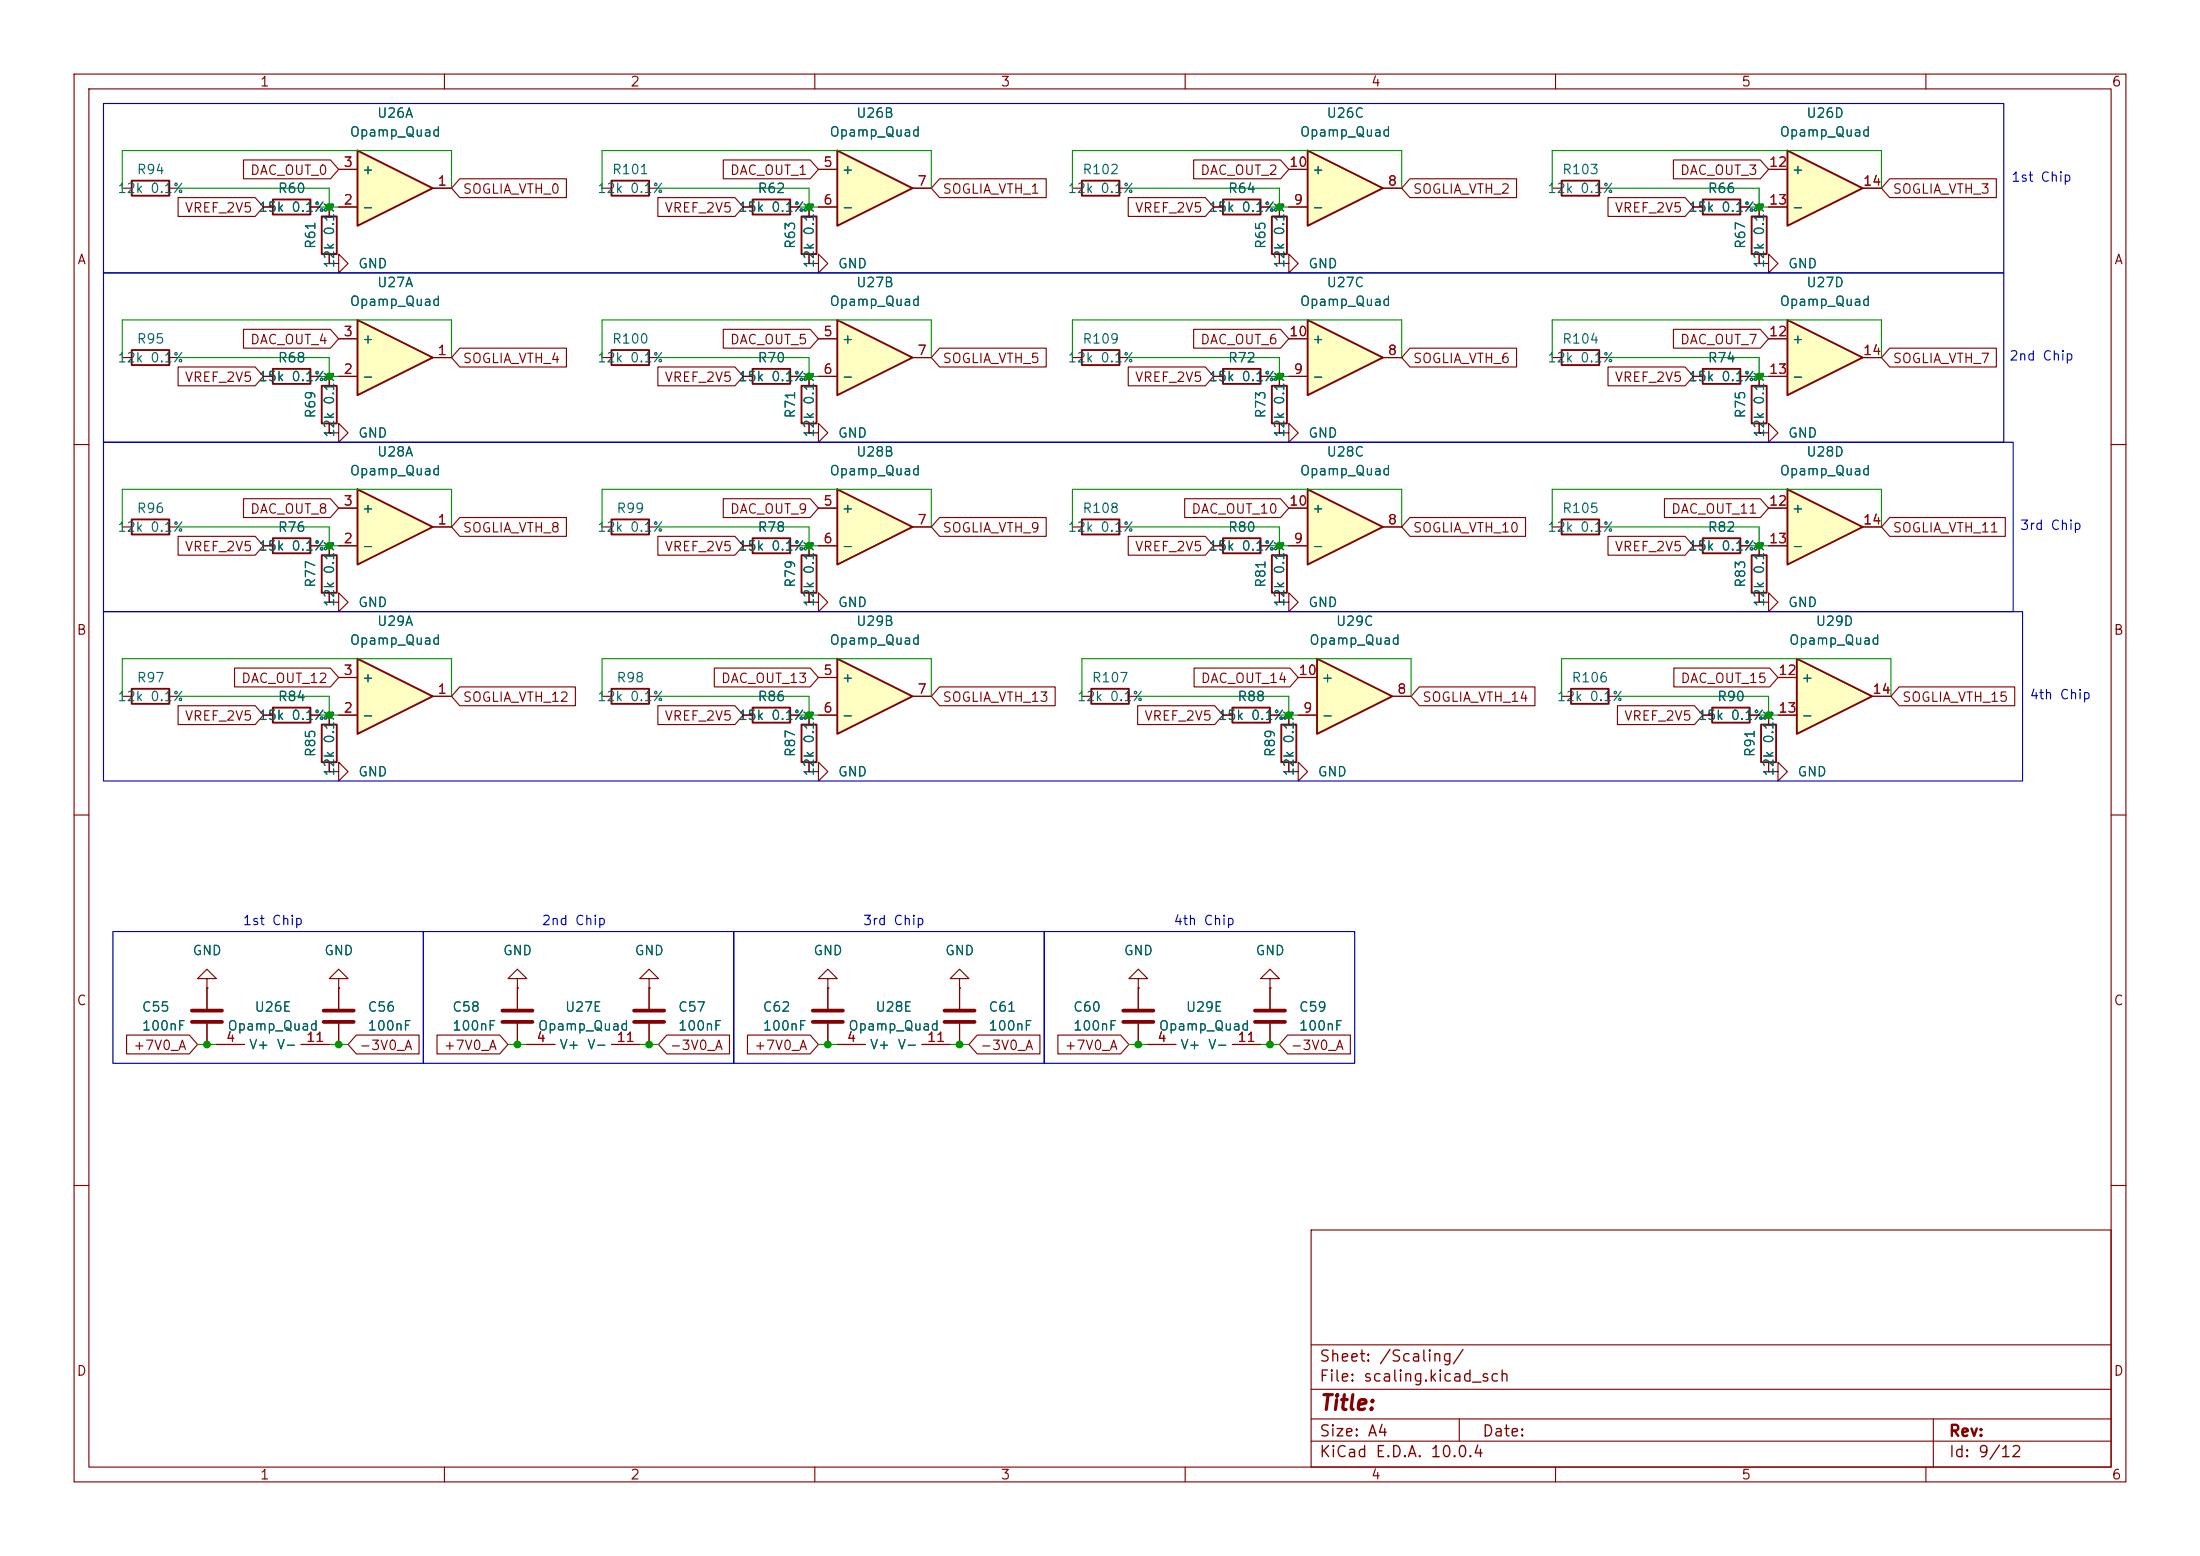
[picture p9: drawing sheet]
<svg xmlns="http://www.w3.org/2000/svg" width="297mm" height="210mm" viewBox="0 0 297 210" stroke-linecap="round" stroke-linejoin="round" font-family="sans-serif">
<g fill="none" stroke="#840000" stroke-width=".15">
<path d="M10 10h277v190h-277zM12 12h273v186h-273zM60 10v2M110 10v2M160 10v2M210 10v2M260 10v2M44.4 35.6h1.3v-1.3l1.3 1.3-1.3 1.2v-1.2M44.4 35.6h.1M228.6 27.9h1.3M234.9 27.9h1.3M10 60h2"/>
<path d="M285 60h2M44.4 96.5v1.3M229.9 96.5h1.2M236.2 96.5h1.3M10 110h2M44.4 104.1h1.3v-1.2l1.3 1.2-1.3 1.3v-1.3M44.4 104.1h.1M44.4 102.9v1.2M285 110h2M10 160h2M177 166h108v32h-108zM285 160h2"/>
<path d="M60 198v2M110 198v2M160 198v2M177 194.5h108M177 191.5h108M177 187.5h108M177 181.5h108M197 191.5v3M210 198v2M260 198v2M261 191.5v6.5"/>
</g>
<path d="M229.9 26.9h5v2.1h-5zM43.4 97.8h2.1v5.1h-2.1zM231.1 95.5h5.1v2h-5.1z" fill="none" stroke="#840000" stroke-width=".25"/>
<path d="M48.3 43.2l10.1 5.1-10.1 5z" fill="#ffffc2"/>
<path d="M236.5 29.2h2v5.1h-2zM17.8 47.2h5.1v2.1h-5.1zM36.8 49.8h5.1v2h-5.1zM48.3 43.2l10.1 5.1-10.1 5zM210.8 47.2h5.1v2.1h-5.1zM229.9 49.8h5v2h-5zM236.5 52.1h2v5.1h-2zM210.8 70.1h5.1v2h-5.1zM17.8 93h5.1v2h-5.1zM36.8 95.5h5.1v2h-5.1zM108.2 97.8h2v5.1h-2zM212.1 93h5.1v2h-5.1z" fill="none" stroke="#840000" stroke-width=".25"/>
<g fill="none" stroke="#840000" stroke-width=".15">
<path d="M237.5 27.9v1.3M237.5 34.3v1.3M16.5 48.3h1.3M22.9 48.3h1.2M35.6 50.8h1.2M41.9 50.8h1.3M45.7 50.8h2.6M45.7 45.7h2.6M58.4 48.3h2.6M209.5 48.3h1.3M215.9 48.3h1.3M228.6 50.8h1.3"/>
<path d="M234.9 50.8h1.3M237.5 58.4h1.3v-1.2l1.2 1.2-1.2 1.3v-1.3M237.5 58.4h.1M237.5 50.8v1.3M237.5 57.2v1.2M209.5 71.1h1.3M215.9 71.1h1.3M16.5 94h1.3M22.9 94h1.2M35.6 96.5h1.2M41.9 96.5h1.3M109.2 96.5v1.3"/>
<path d="M210.8 94h1.3M217.2 94h1.2M237.5 81.3h1.3v-1.3l1.2 1.3-1.2 1.3v-1.3M237.5 81.3h.1M109.2 104.1h1.3v-1.2l1.3 1.2-1.3 1.3v-1.3M109.2 104.1h.1M109.2 102.9v1.2M111.8 132.1h1.2l-1.2-1.3-1.3 1.3h1.3v1.3M111.8 133.4h.1M111.8 133.4v2.7M111.8 138.2v2.8"/>
</g>
<path d="M109.7 136.4h4.1M109.7 137.9h4.1" fill="none" stroke="#840000" stroke-width=".51"/>
<path d="M241.3 66l10.2 5.1-10.2 5.1z" fill="#ffffc2"/>
<path d="M82.5 24.4h5.1v2h-5.1zM43.4 52.1h2.1v5.1h-2.1zM229.9 72.6h5v2.1h-5zM236.5 74.9h2v5.1h-2zM241.3 66l10.2 5.1-10.2 5.1z" fill="none" stroke="#840000" stroke-width=".25"/>
<g fill="none" stroke="#840000" stroke-width=".15">
<path d="M81.3 25.4h1.2M87.6 25.4h1.3M44.4 58.4h1.3v-1.2l1.3 1.2-1.3 1.3v-1.3M44.4 58.4h.1M44.4 50.8v1.3M44.4 57.2v1.2M228.6 73.7h1.3M234.9 73.7h1.3M237.5 73.7v1.2M238.8 68.6h2.5M238.8 73.7h2.5M251.5 71.1h2.5"/>
<path d="M44.4 81.3h1.3v-1.3l1.3 1.3-1.3 1.3v-1.3M44.4 81.3h.1M172.7 81.3h1.3v-1.3l1.3 1.3-1.3 1.3v-1.3M172.7 81.3h.1M237.5 80v1.3"/>
</g>
<path d="M48.3 88.9l10.1 5.1-10.1 5.1z" fill="#ffffc2"/>
<path d="M48.3 88.9l10.1 5.1-10.1 5.1z" fill="none" stroke="#840000" stroke-width=".25"/>
<path d="M45.7 96.5h2.6M45.7 91.4h2.6M58.4 94h2.6" fill="none" stroke="#840000" stroke-width=".15"/>
<path d="M241.3 20.3l10.2 5.1-10.2 5.1z" fill="#ffffc2"/>
<path d="M17.8 24.4h5.1v2h-5.1zM241.3 20.3l10.2 5.1-10.2 5.1zM36.8 72.6h5.1v2.1h-5.1zM43.4 74.9h2.1v5.1h-2.1z" fill="none" stroke="#840000" stroke-width=".25"/>
<path d="M16.5 25.4h1.3M22.9 25.4h1.2M238.8 22.9h2.5M238.8 27.9h2.5M251.5 25.4h2.5M35.6 73.7h1.2M41.9 73.7h1.3M44.4 73.7v1.2M44.4 80v1.3" fill="none" stroke="#840000" stroke-width=".15"/>
<path d="M176.5 20.3l10.2 5.1-10.2 5.1z" fill="#ffffc2"/>
<path d="M176.5 20.3l10.2 5.1-10.2 5.1z" fill="none" stroke="#840000" stroke-width=".25"/>
<path d="M174 27.9h2.5M174 22.9h2.5M186.7 25.4h2.5" fill="none" stroke="#840000" stroke-width=".15"/>
<path d="M48.3 66l10.1 5.1-10.1 5.1z" fill="#ffffc2"/>
<path d="M48.3 66l10.1 5.1-10.1 5.1z" fill="none" stroke="#840000" stroke-width=".25"/>
<path d="M45.7 73.7h2.6M45.7 68.6h2.6M58.4 71.1h2.6" fill="none" stroke="#840000" stroke-width=".15"/>
<path d="M242.6 88.9l10.1 5.1-10.1 5.1z" fill="#ffffc2"/>
<path d="M242.6 88.9l10.1 5.1-10.1 5.1z" fill="none" stroke="#840000" stroke-width=".25"/>
<path d="M240 91.4h2.6M240 96.5h2.6M252.7 94h2.6" fill="none" stroke="#840000" stroke-width=".15"/>
<path d="M48.3 20.3l10.1 5.1-10.1 5.1z" fill="#ffffc2"/>
<path d="M48.3 20.3l10.1 5.1-10.1 5.1zM108.2 29.2h2v5.1h-2zM17.8 70.1h5.1v2h-5.1zM237.7 97.8h2.1v5.1h-2.1z" fill="none" stroke="#840000" stroke-width=".25"/>
<g fill="none" stroke="#840000" stroke-width=".15">
<path d="M45.7 27.9h2.6M45.7 22.9h2.6M58.4 25.4h2.6M109.2 27.9v1.3M109.2 34.3v1.3M16.5 71.1h1.3M22.9 71.1h1.2M238.8 96.5v1.3M238.8 104.1h1.2v-1.2l1.3 1.2-1.3 1.3v-1.3M238.8 104.1h.1M238.8 102.9v1.2M171.4 133.4v2.7"/>
<path d="M171.4 138.2v2.8"/>
</g>
<path d="M169.4 136.4h4.1M169.4 137.9h4.1" fill="none" stroke="#840000" stroke-width=".51"/>
<path d="M177.8 88.9l10.2 5.1-10.2 5.1z" fill="#ffffc2"/>
<path d="M101.6 26.9h5.1v2.1h-5.1zM146 24.4h5.1v2h-5.1zM82.5 47.2h5.1v2.1h-5.1zM177.8 88.9l10.2 5.1-10.2 5.1z" fill="none" stroke="#840000" stroke-width=".25"/>
<path d="M100.3 27.9h1.3M106.7 27.9h1.2M144.8 25.4h1.2M151.1 25.4h1.3M81.3 48.3h1.2M87.6 48.3h1.3M175.3 96.5h2.5M175.3 91.4h2.5M188 94h2.5M174 104.1h1.3v-1.2l1.2 1.2-1.2 1.3v-1.3M174 104.1h.1" fill="none" stroke="#840000" stroke-width=".15"/>
<path d="M113 20.3l10.2 5.1-10.2 5.1z" fill="#ffffc2"/>
<path d="M113 20.3l10.2 5.1-10.2 5.1z" fill="none" stroke="#840000" stroke-width=".25"/>
<path d="M110.5 22.9h2.5M110.5 27.9h2.5M123.2 25.4h2.5" fill="none" stroke="#840000" stroke-width=".15"/>
<path d="M176.5 43.2l10.2 5.1-10.2 5z" fill="#ffffc2"/>
<path d="M101.6 49.8h5.1v2h-5.1zM146 47.2h5.1v2.1h-5.1zM176.5 43.2l10.2 5.1-10.2 5z" fill="none" stroke="#840000" stroke-width=".25"/>
<path d="M100.3 50.8h1.3M106.7 50.8h1.2M144.8 48.3h1.2M151.1 48.3h1.3M174 50.8h2.5M174 45.7h2.5M186.7 48.3h2.5" fill="none" stroke="#840000" stroke-width=".15"/>
<path d="M176.5 66l10.2 5.1-10.2 5.1z" fill="#ffffc2"/>
<path d="M36.8 26.9h5.1v2.1h-5.1zM43.4 29.2h2.1v5.1h-2.1zM165.1 26.9h5.1v2.1h-5.1zM171.7 29.2h2v5.1h-2zM108.2 52.1h2v5.1h-2zM101.6 72.6h5.1v2.1h-5.1zM108.2 74.9h2v5.1h-2zM146 70.1h5.1v2h-5.1zM165.1 72.6h5.1v2.1h-5.1zM171.7 74.9h2v5.1h-2zM176.5 66l10.2 5.1-10.2 5.1zM166.4 95.5h5v2h-5z" fill="none" stroke="#840000" stroke-width=".25"/>
<g fill="none" stroke="#840000" stroke-width=".15">
<path d="M35.6 27.9h1.2M41.9 27.9h1.3M44.4 27.9v1.3M44.4 34.3v1.3M163.8 27.9h1.3M170.2 27.9h1.2M172.7 35.6h1.3v-1.3l1.3 1.3-1.3 1.2v-1.2M172.7 35.6h.1M172.7 27.9v1.3M172.7 34.3v1.3M109.2 50.8v1.3M109.2 57.2v1.2"/>
<path d="M100.3 73.7h1.3M106.7 73.7h1.2M109.2 73.7v1.2M144.8 71.1h1.2M151.1 71.1h1.3M163.8 73.7h1.3M170.2 73.7h1.2M172.7 73.7v1.2M174 73.7h2.5M174 68.6h2.5M186.7 71.1h2.5M109.2 81.3h1.3v-1.3l1.3 1.3-1.3 1.3v-1.3"/>
<path d="M109.2 81.3h.1M109.2 80v1.3M165.1 96.5h1.3M171.4 96.5h1.3M172.7 80v1.3"/>
</g>
<path d="M113 66l10.2 5.1-10.2 5.1z" fill="#ffffc2"/>
<path d="M165.1 49.8h5.1v2h-5.1zM171.7 52.1h2v5.1h-2zM82.5 70.1h5.1v2h-5.1zM113 66l10.2 5.1-10.2 5.1zM82.5 93h5.1v2h-5.1zM101.6 95.5h5.1v2h-5.1zM147.3 93h5.1v2h-5.1zM173 97.8h2v5.1h-2z" fill="none" stroke="#840000" stroke-width=".25"/>
<g fill="none" stroke="#840000" stroke-width=".15">
<path d="M163.8 50.8h1.3M170.2 50.8h1.2M172.7 58.4h1.3v-1.2l1.3 1.2-1.3 1.3v-1.3M172.7 58.4h.1M172.7 50.8v1.3M172.7 57.2v1.2M81.3 71.1h1.2M87.6 71.1h1.3M110.5 68.6h2.5M110.5 73.7h2.5M123.2 71.1h2.5M81.3 94h1.2"/>
<path d="M87.6 94h1.3M100.3 96.5h1.3M106.7 96.5h1.2M146 94h1.3M152.4 94h1.3M174 96.5v1.3M174 102.9v1.2M129.5 133.4v2.7M129.5 138.2v2.8"/>
</g>
<path d="M127.5 136.4h4.1M127.5 137.9h4.1" fill="none" stroke="#840000" stroke-width=".51"/>
<path d="M113 88.9l10.2 5.1-10.2 5.1z" fill="#ffffc2"/>
<path d="M113 88.9l10.2 5.1-10.2 5.1z" fill="none" stroke="#840000" stroke-width=".25"/>
<path d="M109.2 35.6h1.3v-1.3l1.3 1.3-1.3 1.2v-1.2M109.2 35.6h.1M109.2 58.4h1.3v-1.2l1.3 1.2-1.3 1.3v-1.3M109.2 58.4h.1M110.5 91.4h2.5M110.5 96.5h2.5M123.2 94h2.5M129.5 132.1h1.3l-1.3-1.3-1.2 1.3h1.2v1.3M129.5 133.4h.1M113 141h3.8M124.5 141h3.8" fill="none" stroke="#840000" stroke-width=".15"/>
<path d="M113 43.2l10.2 5.1-10.2 5z" fill="#ffffc2"/>
<path d="M113 43.2l10.2 5.1-10.2 5z" fill="none" stroke="#840000" stroke-width=".25"/>
<g fill="none" stroke="#840000" stroke-width=".15">
<path d="M237.5 35.6h1.3v-1.3l1.2 1.3-1.2 1.2v-1.2M237.5 35.6h.1M110.5 45.7h2.5M110.5 50.8h2.5M123.2 48.3h2.5M27.9 132.1h1.3l-1.3-1.3-1.2 1.3h1.2v1.3M27.9 133.4h.1M27.9 133.4v2.7M27.9 138.2v2.8M45.7 132.1h1.3l-1.3-1.3-1.3 1.3h1.3v1.3M45.7 133.4h.1M45.7 133.4v2.7"/>
<path d="M45.7 138.2v2.8M69.8 132.1h1.3l-1.3-1.3-1.2 1.3h1.2v1.3M69.8 133.4h.1M69.8 133.4v2.7M69.8 138.2v2.8M87.6 132.1h1.3l-1.3-1.3-1.2 1.3h1.2v1.3M87.6 133.4h.1M87.6 133.4v2.7M87.6 138.2v2.8M153.7 132.1h1.2l-1.2-1.3-1.3 1.3h1.3v1.3M153.7 133.4h.1M153.7 133.4v2.7"/>
<path d="M153.7 138.2v2.8M171.4 132.1h1.3l-1.3-1.3-1.2 1.3h1.2v1.3M171.4 133.4h.1M29.2 141h3.8M40.6 141h3.8M71.1 141h3.8M82.5 141h3.9M154.9 141h3.8M166.4 141h3.8"/>
</g>
<path d="M25.9 136.4h4.1M25.9 137.9h4.1M43.7 136.4h4.1M43.7 137.9h4.1M67.8 136.4h4.1M67.8 137.9h4.1M85.6 136.4h4.1M85.6 137.9h4.1M151.6 136.4h4.1M151.6 137.9h4.1" fill="none" stroke="#840000" stroke-width=".51"/>
<path d="M241.3 43.2l10.2 5.1-10.2 5z" fill="#ffffc2"/>
<path d="M210.8 24.4h5.1v2h-5.1zM241.3 43.2l10.2 5.1-10.2 5z" fill="none" stroke="#840000" stroke-width=".25"/>
<g fill="none" stroke="#840000" stroke-width=".15">
<path d="M24 26.7h10.4l1.2 1.2-1.2 1.3h-10.4zM32.9 21.6h11.7l1.1 1.3-1.1 1.2h-11.7zM35.6 27.9h1.2M41.9 27.9h1.3M44.4 35.6h.1M44.4 27.9v1.3M44.4 34.3v1.3M45.7 27.9h2.6M45.7 22.9h2.6M58.4 25.4h2.6M62.1 24.1h14.4v2.6h-14.4l-1.1-1.3zM88.8 26.7h10.4l1.1 1.2-1.1 1.3h-10.4z"/>
<path d="M97.6 21.6h11.8l1.1 1.3-1.1 1.2h-11.8zM100.3 27.9h1.3M106.7 27.9h1.2M109.2 35.6h.1M109.2 27.9v1.3M109.2 34.3v1.3M110.5 27.9h2.5M110.5 22.9h2.5M123.2 25.4h2.5M126.8 24.1h14.4v2.6h-14.4l-1.1-1.3zM152.3 26.7h10.4l1.1 1.2-1.1 1.3h-10.4zM161.1 21.6h11.8l1.1 1.3-1.1 1.2h-11.8z"/>
<path d="M163.8 27.9h1.3M170.2 27.9h1.2M172.7 35.6h.1M172.7 27.9v1.3M172.7 34.3v1.3M174 27.9h2.5M174 22.9h2.5M186.7 25.4h2.5M190.3 24.1h14.4v2.6h-14.4l-1.1-1.3zM209.5 25.4h1.3M215.9 25.4h1.3M217.1 26.7h10.4l1.1 1.2-1.1 1.3h-10.4z"/>
<path d="M225.9 21.6h11.7l1.2 1.3-1.2 1.2h-11.7zM228.6 27.9h1.3M234.9 27.9h1.3M237.5 35.6h.1M237.5 27.9v1.3M237.5 34.3v1.3M238.8 27.9h2.5M238.8 22.9h2.5M251.5 25.4h2.5M255.1 24.1h14.4v2.6h-14.4l-1.1-1.3zM24 49.5h10.4l1.2 1.3-1.2 1.3h-10.4zM32.9 44.4h11.7l1.1 1.3-1.1 1.3h-11.7z"/>
<path d="M35.6 50.8h1.2M41.9 50.8h1.3M44.4 58.4h.1M44.4 50.8v1.3M44.4 57.2v1.2M45.7 45.7h2.6M45.7 50.8h2.6M58.4 48.3h2.6M62.1 47h14.4v2.5h-14.4l-1.1-1.2zM88.8 49.5h10.4l1.1 1.3-1.1 1.3h-10.4zM97.6 44.4h11.8l1.1 1.3-1.1 1.3h-11.8zM100.3 50.8h1.3"/>
<path d="M106.7 50.8h1.2M109.2 58.4h.1M109.2 50.8v1.3M109.2 57.2v1.2M110.5 45.7h2.5M110.5 50.8h2.5M123.2 48.3h2.5M126.8 47h14.4v2.5h-14.4l-1.1-1.2zM152.3 49.5h10.4l1.1 1.3-1.1 1.3h-10.4zM161.1 44.4h11.8l1.1 1.3-1.1 1.3h-11.8zM163.8 50.8h1.3M170.2 50.8h1.2"/>
<path d="M172.7 58.4h.1M172.7 50.8v1.3M172.7 57.2v1.2M174 45.7h2.5M174 50.8h2.5M186.7 48.3h2.5M190.3 47h14.4v2.5h-14.4l-1.1-1.2zM217.1 49.5h10.4l1.1 1.3-1.1 1.3h-10.4zM225.9 44.4h11.7l1.2 1.3-1.2 1.3h-11.7zM228.6 50.8h1.3M234.9 50.8h1.3M237.5 58.4h.1"/>
<path d="M237.5 50.8v1.3M237.5 57.2v1.2M238.8 45.7h2.5M238.8 50.8h2.5M251.5 48.3h2.5M255.1 47h14.4v2.5h-14.4l-1.1-1.2zM24 72.4h10.4l1.2 1.3-1.2 1.2h-10.4zM32.9 67.3h11.7l1.1 1.3-1.1 1.3h-11.7zM35.6 73.7h1.2M41.9 73.7h1.3M44.4 73.7v1.2M45.7 73.7h2.6"/>
<path d="M45.7 68.6h2.6M58.4 71.1h2.6M62.1 69.8h14.4v2.6h-14.4l-1.1-1.3zM88.8 72.4h10.4l1.1 1.3-1.1 1.2h-10.4zM97.6 67.3h11.8l1.1 1.3-1.1 1.3h-11.8zM100.3 73.7h1.3M106.7 73.7h1.2M109.2 73.7v1.2M110.5 73.7h2.5M110.5 68.6h2.5M123.2 71.1h2.5M126.8 69.8h14.4v2.6h-14.4l-1.1-1.3z"/>
<path d="M152.3 72.4h10.4l1.1 1.3-1.1 1.2h-10.4zM159.9 67.3h13l1.1 1.3-1.1 1.3h-13zM163.8 73.7h1.3M170.2 73.7h1.2M172.7 73.7v1.2M174 73.7h2.5M174 68.6h2.5M186.7 71.1h2.5M190.3 69.8h15.6v2.6h-15.6l-1.1-1.3zM217.1 72.4h10.4l1.1 1.3-1.1 1.2h-10.4zM224.7 67.3h12.9l1.2 1.3-1.2 1.3h-12.9zM228.6 73.7h1.3"/>
<path d="M234.9 73.7h1.3M237.5 73.7v1.2M238.8 73.7h2.5M238.8 68.6h2.5M251.5 71.1h2.5M255.1 69.8h15.6v2.6h-15.6l-1.1-1.3zM24 95.2h10.4l1.2 1.3-1.2 1.3h-10.4zM31.7 90.2h12.9l1.1 1.2-1.1 1.3h-12.9zM35.6 96.5h1.2M41.9 96.5h1.3M44.4 81.3h.1M44.4 80v1.3"/>
<path d="M44.4 96.5v1.3M45.7 96.5h2.6M45.7 91.4h2.6M58.4 94h2.6M62.1 92.7h15.6v2.6h-15.6l-1.1-1.3zM88.8 95.2h10.4l1.1 1.3-1.1 1.3h-10.4zM96.4 90.2h13l1.1 1.2-1.1 1.3h-13zM100.3 96.5h1.3M106.7 96.5h1.2M109.2 81.3h.1M109.2 80v1.3M109.2 96.5v1.3"/>
<path d="M110.5 96.5h2.5M110.5 91.4h2.5M123.2 94h2.5M126.8 92.7h15.6v2.6h-15.6l-1.1-1.3zM153.6 95.2h10.4l1.1 1.3-1.1 1.3h-10.4zM161.2 90.2h12.9l1.2 1.2-1.2 1.3h-12.9zM165.1 96.5h1.3M171.4 96.5h1.3M172.7 81.3h.1M172.7 80v1.3M174 96.5v1.3M175.3 96.5h2.5"/>
<path d="M175.3 91.4h2.5M188 94h2.5M191.6 92.7h15.6v2.6h-15.6l-1.1-1.3zM218.4 95.2h10.4l1.1 1.3-1.1 1.3h-10.4zM226 90.2h12.9l1.1 1.2-1.1 1.3h-12.9zM229.9 96.5h1.2M236.2 96.5h1.3M237.5 81.3h.1M237.5 80v1.3M238.8 96.5v1.3M240 96.5h2.6M240 91.4h2.6"/>
<path d="M252.7 94h2.6M256.4 92.7h15.6v2.6h-15.6l-1.1-1.3zM44.4 104.1h.1M44.4 102.9v1.2M109.2 104.1h.1M109.2 102.9v1.2M174 104.1h.1M174 102.9v1.2M238.8 104.1h.1M238.8 102.9v1.2M17.1 139.7h8.5l1.1 1.3-1.1 1.2h-8.5zM27.9 133.4h.1"/>
<path d="M27.9 133.4v2.7M27.9 138.2v2.8M45.7 133.4h.1M45.7 133.4v2.7M45.7 138.2v2.8M48.1 139.7h8.5v2.5h-8.5l-1.1-1.2zM59 139.7h8.5l1.1 1.3-1.1 1.2h-8.5zM69.8 133.4h.1M69.8 133.4v2.7M69.8 138.2v2.8M87.6 133.4h.1M87.6 133.4v2.7"/>
<path d="M87.6 138.2v2.8M90 139.7h8.5v2.5h-8.5l-1.1-1.2zM100.9 139.7h8.5l1.1 1.3-1.1 1.2h-8.5zM111.8 133.4h.1M111.8 133.4v2.7M111.8 138.2v2.8M129.5 133.4h.1M129.5 133.4v2.7M129.5 138.2v2.8M131.9 139.7h8.5v2.5h-8.5l-1.1-1.2zM142.8 139.7h8.5l1.1 1.3-1.1 1.2h-8.5zM153.7 133.4h.1"/>
<path d="M153.7 133.4v2.7M153.7 138.2v2.8M171.4 133.4h.1M171.4 133.4v2.7M171.4 138.2v2.8M173.8 139.7h8.5v2.5h-8.5l-1.1-1.2zM29.2 141h3.8M40.6 141h3.8M71.1 141h3.8M82.5 141h3.9M113 141h3.8M124.5 141h3.8"/>
<path d="M154.9 141h3.8M166.4 141h3.8"/>
</g>
<g fill="none" stroke="#009600" stroke-width=".15">
<path d="M16.5 25.4v-5.1h44.5v5.1M24.1 25.4h20.3v2.5M43.2 27.9h2.5M81.3 25.4v-5.1h44.4v5.1M88.9 25.4h20.3v2.5M107.9 27.9h2.6M144.8 25.4v-5.1h44.4v5.1M152.4 25.4h20.3v2.5M171.4 27.9h2.6M209.5 25.4v-5.1h44.5v5.1M217.2 25.4h20.3v2.5M236.2 27.9h2.6"/>
<path d="M16.5 48.3v-5.1h44.5v5.1M24.1 48.3h20.3v2.5M43.2 50.8h2.5M81.3 48.3v-5.1h44.4v5.1M88.9 48.3h20.3v2.5M107.9 50.8h2.6M144.8 48.3v-5.1h44.4v5.1M152.4 48.3h20.3v2.5M171.4 50.8h2.6M209.5 48.3v-5.1h44.5v5.1M217.2 48.3h20.3v2.5M236.2 50.8h2.6"/>
<path d="M16.5 71.1v-5.1h44.5v5.1M24.1 71.1h20.3v2.6M43.2 73.7h2.5M81.3 71.1v-5.1h44.4v5.1M88.9 71.1h20.3v2.6M107.9 73.7h2.6M144.8 71.1v-5.1h44.4v5.1M152.4 71.1h20.3v2.6M171.4 73.7h2.6M209.5 71.1v-5.1h44.5v5.1M217.2 71.1h20.3v2.6M236.2 73.7h2.6"/>
<path d="M16.5 94v-5.1h44.5v5.1M24.1 94h20.3v2.5M43.2 96.5h2.5M81.3 94v-5.1h44.4v5.1M88.9 94h20.3v2.5M107.9 96.5h2.6M146 94v-5.1h44.5v5.1M153.7 94h20.3v2.5M172.7 96.5h2.6M210.8 94v-5.1h44.5v5.1M218.4 94h20.4v2.5M237.5 96.5h2.5"/>
<path d="M26.7 141h2.5M44.4 141h2.6M68.6 141h2.5M86.4 141h2.5M110.5 141h2.5M128.3 141h2.5M152.4 141h2.5M170.2 141h2.5"/>
</g>
<path d="M14 14h256.5v22.8h-256.5zM14 36.8h256.5v22.9h-256.5zM14 59.7h257.8v22.9h-257.8zM14 82.6h259v22.8h-259zM15.2 125.7h41.9v17.8h-41.9zM57.1 125.7h42v17.8h-42zM99.1 125.7h41.9v17.8h-41.9zM141 125.7h41.9v17.8h-41.9z" fill="none" stroke="#0000c2" stroke-width=".15"/>
<g fill="#009600" stroke="#009600" stroke-width=".14">
<circle cx="44.4" cy="27.9" r=".46"/>
<circle cx="44.4" cy="96.5" r=".46"/>
<circle cx="44.4" cy="73.7" r=".46"/>
<circle cx="44.4" cy="50.8" r=".46"/>
<circle cx="109.2" cy="96.5" r=".46"/>
<circle cx="27.9" cy="141" r=".46"/>
<circle cx="45.7" cy="141" r=".46"/>
<circle cx="69.8" cy="141" r=".46"/>
<circle cx="109.2" cy="27.9" r=".46"/>
<circle cx="109.2" cy="50.8" r=".46"/>
<circle cx="109.2" cy="73.7" r=".46"/>
<circle cx="174" cy="96.5" r=".46"/>
<circle cx="87.6" cy="141" r=".46"/>
<circle cx="111.8" cy="141" r=".46"/>
<circle cx="129.5" cy="141" r=".46"/>
<circle cx="237.5" cy="50.8" r=".46"/>
<circle cx="237.5" cy="27.9" r=".46"/>
<circle cx="238.8" cy="96.5" r=".46"/>
<circle cx="237.5" cy="73.7" r=".46"/>
<circle cx="153.7" cy="141" r=".46"/>
<circle cx="171.4" cy="141" r=".46"/>
<circle cx="172.7" cy="27.9" r=".46"/>
<circle cx="172.7" cy="73.7" r=".46"/>
<circle cx="172.7" cy="50.8" r=".46"/>
</g>
<text font-size="2" fill="#840000" x="178" y="190.8">Title:</text>
<g font-size="1.5" fill="#840000">
<text x="178" y="184.2">Sheet: /Scaling/</text>
<text x="178" y="186.9">File: scaling.kicad_sch</text>
<text x="178" y="197.1">KiCad E.D.A. 10.0.4</text>
<text x="178" y="194.3">Size: A4</text>
<text x="200" y="194.3">Date:</text>
<text x="263" y="194.3">Rev:</text>
<text x="263" y="197.1">Id: 9/12</text>
</g>
<g font-size="1.3" fill="#840000">
<text x="35" y="12">1</text>
<text x="85" y="12">2</text>
<text x="135" y="12">3</text>
<text x="185" y="12">4</text>
<text x="235" y="12">5</text>
<text x="285" y="12">6</text>
<text x="33.7" y="23.9">DAC_OUT_0</text>
<text x="98.5" y="23.9">DAC_OUT_1</text>
<text x="162" y="23.9">DAC_OUT_2</text>
<text x="226.7" y="23.9">DAC_OUT_3</text>
<text x="24.9" y="29">VREF_2V5</text>
<text x="62.4" y="26.5">SOGLIA_VTH_0</text>
<text x="89.6" y="29">VREF_2V5</text>
<text x="127.2" y="26.5">SOGLIA_VTH_1</text>
<text x="153.1" y="29">VREF_2V5</text>
<text x="190.7" y="26.5">SOGLIA_VTH_2</text>
<text x="217.9" y="29">VREF_2V5</text>
<text x="255.4" y="26.5">SOGLIA_VTH_3</text>
<text x="10.3" y="36">A</text>
<text x="285.3" y="36">A</text>
<text x="33.7" y="46.8">DAC_OUT_4</text>
<text x="98.5" y="46.8">DAC_OUT_5</text>
<text x="162" y="46.8">DAC_OUT_6</text>
<text x="226.7" y="46.8">DAC_OUT_7</text>
<text x="24.9" y="51.9">VREF_2V5</text>
<text x="62.4" y="49.3">SOGLIA_VTH_4</text>
<text x="89.6" y="51.9">VREF_2V5</text>
<text x="127.2" y="49.3">SOGLIA_VTH_5</text>
<text x="153.1" y="51.9">VREF_2V5</text>
<text x="190.7" y="49.3">SOGLIA_VTH_6</text>
<text x="217.9" y="51.9">VREF_2V5</text>
<text x="255.4" y="49.3">SOGLIA_VTH_7</text>
<text x="33.7" y="69.6">DAC_OUT_8</text>
<text x="98.5" y="69.6">DAC_OUT_9</text>
<text x="160.7" y="69.6">DAC_OUT_10</text>
<text x="225.5" y="69.6">DAC_OUT_11</text>
<text x="24.9" y="74.7">VREF_2V5</text>
<text x="62.4" y="72.2">SOGLIA_VTH_8</text>
<text x="89.6" y="74.7">VREF_2V5</text>
<text x="127.2" y="72.2">SOGLIA_VTH_9</text>
<text x="153.1" y="74.7">VREF_2V5</text>
<text x="190.7" y="72.2">SOGLIA_VTH_10</text>
<text x="217.9" y="74.7">VREF_2V5</text>
<text x="255.4" y="72.2">SOGLIA_VTH_11</text>
<text x="10.3" y="86">B</text>
<text x="285.3" y="86">B</text>
<text x="32.5" y="92.5">DAC_OUT_12</text>
<text x="62.4" y="95">SOGLIA_VTH_12</text>
<text x="97.2" y="92.5">DAC_OUT_13</text>
<text x="127.2" y="95">SOGLIA_VTH_13</text>
<text x="162" y="92.5">DAC_OUT_14</text>
<text x="191.9" y="95">SOGLIA_VTH_14</text>
<text x="226.8" y="92.5">DAC_OUT_15</text>
<text x="256.7" y="95">SOGLIA_VTH_15</text>
<text x="24.9" y="97.6">VREF_2V5</text>
<text x="89.6" y="97.6">VREF_2V5</text>
<text x="154.4" y="97.6">VREF_2V5</text>
<text x="219.2" y="97.6">VREF_2V5</text>
<text x="10.3" y="136">C</text>
<text x="285.3" y="136">C</text>
<text x="17.9" y="142">+7V0_A</text>
<text x="48.4" y="142">-3V0_A</text>
<text x="59.8" y="142">+7V0_A</text>
<text x="90.3" y="142">-3V0_A</text>
<text x="101.7" y="142">+7V0_A</text>
<text x="132.2" y="142">-3V0_A</text>
<text x="143.6" y="142">+7V0_A</text>
<text x="174.1" y="142">-3V0_A</text>
<text x="10.3" y="186">D</text>
<text x="285.3" y="186">D</text>
<text x="35" y="200">1</text>
<text x="85" y="200">2</text>
<text x="135" y="200">3</text>
<text x="185" y="200">4</text>
<text x="235" y="200">5</text>
<text x="285" y="200">6</text>
</g>
<g font-size="1.3" fill="#006464">
<text x="50.8" y="16.2">U26A</text>
<text x="115.5" y="16.2">U26B</text>
<text x="179" y="16.2">U26C</text>
<text x="243.8" y="16.2">U26D</text>
<text x="18.4" y="23.8">R94</text>
<text x="47.1" y="18.8">Opamp_Quad</text>
<text x="48.8" y="23.8">+</text>
<text x="82.5" y="23.8">R101</text>
<text x="111.9" y="18.8">Opamp_Quad</text>
<text x="113.5" y="23.8">+</text>
<text x="146" y="23.8">R102</text>
<text x="175.4" y="18.8">Opamp_Quad</text>
<text x="177" y="23.8">+</text>
<text x="210.8" y="23.8">R103</text>
<text x="240.2" y="18.8">Opamp_Quad</text>
<text x="241.8" y="23.8">+</text>
<text x="15.8" y="26.4">12k 0.1%</text>
<text x="34.8" y="28.9">15k 0.1%</text>
<text x="37.4" y="26.4">R60</text>
<text x="48.8" y="28.9">-</text>
<text x="80.5" y="26.4">12k 0.1%</text>
<text x="99.6" y="28.9">15k 0.1%</text>
<text x="102.2" y="26.4">R62</text>
<text x="113.5" y="28.9">-</text>
<text x="144" y="26.4">12k 0.1%</text>
<text x="163.1" y="28.9">15k 0.1%</text>
<text x="165.7" y="26.4">R64</text>
<text x="177" y="28.9">-</text>
<text x="208.8" y="26.4">12k 0.1%</text>
<text x="227.9" y="28.9">15k 0.1%</text>
<text x="230.5" y="26.4">R66</text>
<text x="241.8" y="28.9">-</text>
<text x="42.9" y="33.7" transform="rotate(-90 42.9 33.7)">R61</text>
<text x="107.7" y="33.7" transform="rotate(-90 107.7 33.7)">R63</text>
<text x="171.2" y="33.7" transform="rotate(-90 171.2 33.7)">R65</text>
<text x="235.9" y="33.7" transform="rotate(-90 235.9 33.7)">R67</text>
<text x="45.4" y="36.3" transform="rotate(-90 45.4 36.3)">12k 0.1%</text>
<text x="47.1" y="41.6">Opamp_Quad</text>
<text x="48.3" y="36.5">GND</text>
<text x="50.8" y="39.1">U27A</text>
<text x="110.2" y="36.3" transform="rotate(-90 110.2 36.3)">12k 0.1%</text>
<text x="111.9" y="41.6">Opamp_Quad</text>
<text x="113" y="36.5">GND</text>
<text x="115.5" y="39.1">U27B</text>
<text x="173.7" y="36.3" transform="rotate(-90 173.7 36.3)">12k 0.1%</text>
<text x="175.4" y="41.6">Opamp_Quad</text>
<text x="176.5" y="36.5">GND</text>
<text x="179" y="39.1">U27C</text>
<text x="238.5" y="36.3" transform="rotate(-90 238.5 36.3)">12k 0.1%</text>
<text x="240.2" y="41.6">Opamp_Quad</text>
<text x="241.3" y="36.5">GND</text>
<text x="243.8" y="39.1">U27D</text>
<text x="18.4" y="46.7">R95</text>
<text x="48.8" y="46.7">+</text>
<text x="82.5" y="46.7">R100</text>
<text x="113.5" y="46.7">+</text>
<text x="146" y="46.7">R109</text>
<text x="177" y="46.7">+</text>
<text x="210.8" y="46.7">R104</text>
<text x="241.8" y="46.7">+</text>
<text x="15.8" y="49.2">12k 0.1%</text>
<text x="34.8" y="51.8">15k 0.1%</text>
<text x="37.4" y="49.2">R68</text>
<text x="48.8" y="51.8">-</text>
<text x="80.5" y="49.2">12k 0.1%</text>
<text x="99.6" y="51.8">15k 0.1%</text>
<text x="102.2" y="49.2">R70</text>
<text x="113.5" y="51.8">-</text>
<text x="144" y="49.2">12k 0.1%</text>
<text x="163.1" y="51.8">15k 0.1%</text>
<text x="165.7" y="49.2">R72</text>
<text x="177" y="51.8">-</text>
<text x="208.8" y="49.2">12k 0.1%</text>
<text x="227.9" y="51.8">15k 0.1%</text>
<text x="230.5" y="49.2">R74</text>
<text x="241.8" y="51.8">-</text>
<text x="42.9" y="56.6" transform="rotate(-90 42.9 56.6)">R69</text>
<text x="45.4" y="59.2" transform="rotate(-90 45.4 59.2)">12k 0.1%</text>
<text x="48.3" y="59.4">GND</text>
<text x="107.7" y="56.6" transform="rotate(-90 107.7 56.6)">R71</text>
<text x="110.2" y="59.2" transform="rotate(-90 110.2 59.2)">12k 0.1%</text>
<text x="113" y="59.4">GND</text>
<text x="171.2" y="56.6" transform="rotate(-90 171.2 56.6)">R73</text>
<text x="173.7" y="59.2" transform="rotate(-90 173.7 59.2)">12k 0.1%</text>
<text x="176.5" y="59.4">GND</text>
<text x="235.9" y="56.6" transform="rotate(-90 235.9 56.6)">R75</text>
<text x="238.5" y="59.2" transform="rotate(-90 238.5 59.2)">12k 0.1%</text>
<text x="241.3" y="59.4">GND</text>
<text x="47.1" y="64.5">Opamp_Quad</text>
<text x="50.8" y="61.9">U28A</text>
<text x="111.9" y="64.5">Opamp_Quad</text>
<text x="115.5" y="61.9">U28B</text>
<text x="175.4" y="64.5">Opamp_Quad</text>
<text x="179" y="61.9">U28C</text>
<text x="240.2" y="64.5">Opamp_Quad</text>
<text x="243.8" y="61.9">U28D</text>
<text x="18.4" y="69.6">R96</text>
<text x="48.8" y="69.6">+</text>
<text x="83.1" y="69.6">R99</text>
<text x="113.5" y="69.6">+</text>
<text x="146" y="69.6">R108</text>
<text x="177" y="69.6">+</text>
<text x="210.8" y="69.6">R105</text>
<text x="241.8" y="69.6">+</text>
<text x="15.8" y="72.1">12k 0.1%</text>
<text x="34.8" y="74.6">15k 0.1%</text>
<text x="37.4" y="72.1">R76</text>
<text x="48.8" y="74.6">-</text>
<text x="80.5" y="72.1">12k 0.1%</text>
<text x="99.6" y="74.6">15k 0.1%</text>
<text x="102.2" y="72.1">R78</text>
<text x="113.5" y="74.6">-</text>
<text x="144" y="72.1">12k 0.1%</text>
<text x="163.1" y="74.6">15k 0.1%</text>
<text x="165.7" y="72.1">R80</text>
<text x="177" y="74.6">-</text>
<text x="208.8" y="72.1">12k 0.1%</text>
<text x="227.9" y="74.6">15k 0.1%</text>
<text x="230.5" y="72.1">R82</text>
<text x="241.8" y="74.6">-</text>
<text x="42.9" y="79.4" transform="rotate(-90 42.9 79.4)">R77</text>
<text x="45.4" y="82" transform="rotate(-90 45.4 82)">12k 0.1%</text>
<text x="48.3" y="82.3">GND</text>
<text x="107.7" y="79.4" transform="rotate(-90 107.7 79.4)">R79</text>
<text x="110.2" y="82" transform="rotate(-90 110.2 82)">12k 0.1%</text>
<text x="113" y="82.3">GND</text>
<text x="171.2" y="79.4" transform="rotate(-90 171.2 79.4)">R81</text>
<text x="173.7" y="82" transform="rotate(-90 173.7 82)">12k 0.1%</text>
<text x="176.5" y="82.3">GND</text>
<text x="235.9" y="79.4" transform="rotate(-90 235.9 79.4)">R83</text>
<text x="238.5" y="82" transform="rotate(-90 238.5 82)">12k 0.1%</text>
<text x="241.3" y="82.3">GND</text>
<text x="47.1" y="87.3">Opamp_Quad</text>
<text x="50.8" y="84.8">U29A</text>
<text x="111.9" y="87.3">Opamp_Quad</text>
<text x="115.5" y="84.8">U29B</text>
<text x="176.7" y="87.3">Opamp_Quad</text>
<text x="180.3" y="84.8">U29C</text>
<text x="241.4" y="87.3">Opamp_Quad</text>
<text x="245" y="84.8">U29D</text>
<text x="15.8" y="95">12k 0.1%</text>
<text x="18.4" y="92.4">R97</text>
<text x="37.4" y="95">R84</text>
<text x="48.8" y="92.4">+</text>
<text x="80.5" y="95">12k 0.1%</text>
<text x="83.1" y="92.4">R98</text>
<text x="102.2" y="95">R86</text>
<text x="113.5" y="92.4">+</text>
<text x="145.3" y="95">12k 0.1%</text>
<text x="147.3" y="92.4">R107</text>
<text x="167" y="95">R88</text>
<text x="178.3" y="92.4">+</text>
<text x="210.1" y="95">12k 0.1%</text>
<text x="212.1" y="92.4">R106</text>
<text x="231.7" y="95">R90</text>
<text x="243.1" y="92.4">+</text>
<text x="34.8" y="97.5">15k 0.1%</text>
<text x="48.8" y="97.5">-</text>
<text x="99.6" y="97.5">15k 0.1%</text>
<text x="113.5" y="97.5">-</text>
<text x="164.4" y="97.5">15k 0.1%</text>
<text x="178.3" y="97.5">-</text>
<text x="229.1" y="97.5">15k 0.1%</text>
<text x="243.1" y="97.5">-</text>
<text x="42.9" y="102.3" transform="rotate(-90 42.9 102.3)">R85</text>
<text x="45.4" y="104.9" transform="rotate(-90 45.4 104.9)">12k 0.1%</text>
<text x="48.3" y="105.1">GND</text>
<text x="107.7" y="102.3" transform="rotate(-90 107.7 102.3)">R87</text>
<text x="110.2" y="104.9" transform="rotate(-90 110.2 104.9)">12k 0.1%</text>
<text x="113" y="105.1">GND</text>
<text x="172.4" y="102.3" transform="rotate(-90 172.4 102.3)">R89</text>
<text x="175" y="104.9" transform="rotate(-90 175 104.9)">12k 0.1%</text>
<text x="177.8" y="105.1">GND</text>
<text x="237.2" y="102.3" transform="rotate(-90 237.2 102.3)">R91</text>
<text x="239.7" y="104.9" transform="rotate(-90 239.7 104.9)">12k 0.1%</text>
<text x="242.6" y="105.1">GND</text>
<text x="25.9" y="129.2">GND</text>
<text x="43.7" y="129.2">GND</text>
<text x="67.8" y="129.2">GND</text>
<text x="85.6" y="129.2">GND</text>
<text x="109.7" y="129.2">GND</text>
<text x="127.5" y="129.2">GND</text>
<text x="151.6" y="129.2">GND</text>
<text x="169.4" y="129.2">GND</text>
<text x="19.1" y="136.9">C55</text>
<text x="34.3" y="136.9">U26E</text>
<text x="49.5" y="136.9">C56</text>
<text x="61" y="136.9">C58</text>
<text x="76.2" y="136.9">U27E</text>
<text x="91.4" y="136.9">C57</text>
<text x="102.9" y="136.9">C62</text>
<text x="118.1" y="136.9">U28E</text>
<text x="133.4" y="136.9">C61</text>
<text x="144.8" y="136.9">C60</text>
<text x="160" y="136.9">U29E</text>
<text x="175.3" y="136.9">C59</text>
<text x="19.1" y="139.4">100nF</text>
<text x="30.6" y="139.4">Opamp_Quad</text>
<text x="33.5" y="141.9">V+ V-</text>
<text x="49.5" y="139.4">100nF</text>
<text x="61" y="139.4">100nF</text>
<text x="72.5" y="139.4">Opamp_Quad</text>
<text x="75.4" y="141.9">V+ V-</text>
<text x="91.4" y="139.4">100nF</text>
<text x="102.9" y="139.4">100nF</text>
<text x="114.4" y="139.4">Opamp_Quad</text>
<text x="117.3" y="141.9">V+ V-</text>
<text x="133.4" y="139.4">100nF</text>
<text x="144.8" y="139.4">100nF</text>
<text x="156.4" y="139.4">Opamp_Quad</text>
<text x="159.3" y="141.9">V+ V-</text>
<text x="175.3" y="139.4">100nF</text>
</g>
<g font-size="1.3" fill="#a90000">
<text x="46.3" y="22.8">3</text>
<text x="111.1" y="22.8">5</text>
<text x="173.9" y="22.8">10</text>
<text x="238.7" y="22.8">12</text>
<text x="46.3" y="27.9">2</text>
<text x="59" y="25.4">1</text>
<text x="111.1" y="27.9">6</text>
<text x="123.8" y="25.4">7</text>
<text x="174.6" y="27.9">9</text>
<text x="187.3" y="25.4">8</text>
<text x="238.7" y="27.9">13</text>
<text x="251.4" y="25.4">14</text>
<text x="46.3" y="45.7">3</text>
<text x="111.1" y="45.7">5</text>
<text x="173.9" y="45.7">10</text>
<text x="238.7" y="45.7">12</text>
<text x="46.3" y="50.8">2</text>
<text x="59" y="48.2">1</text>
<text x="111.1" y="50.8">6</text>
<text x="123.8" y="48.2">7</text>
<text x="174.6" y="50.8">9</text>
<text x="187.3" y="48.2">8</text>
<text x="238.7" y="50.8">13</text>
<text x="251.4" y="48.2">14</text>
<text x="46.3" y="68.6">3</text>
<text x="59" y="71.1">1</text>
<text x="111.1" y="68.6">5</text>
<text x="123.8" y="71.1">7</text>
<text x="173.9" y="68.6">10</text>
<text x="187.3" y="71.1">8</text>
<text x="238.7" y="68.6">12</text>
<text x="251.4" y="71.1">14</text>
<text x="46.3" y="73.6">2</text>
<text x="111.1" y="73.6">6</text>
<text x="174.6" y="73.6">9</text>
<text x="238.7" y="73.6">13</text>
<text x="46.3" y="91.4">3</text>
<text x="59" y="94">1</text>
<text x="111.1" y="91.4">5</text>
<text x="123.8" y="94">7</text>
<text x="175.2" y="91.4">10</text>
<text x="188.5" y="94">8</text>
<text x="240" y="91.4">12</text>
<text x="252.7" y="94">14</text>
<text x="46.3" y="96.5">2</text>
<text x="111.1" y="96.5">6</text>
<text x="175.8" y="96.5">9</text>
<text x="240" y="96.5">13</text>
<text x="30.4" y="140.9">4</text>
<text x="41.2" y="140.9">11</text>
<text x="72.3" y="140.9">4</text>
<text x="83.1" y="140.9">11</text>
<text x="114.2" y="140.9">4</text>
<text x="125.1" y="140.9">11</text>
<text x="156.1" y="140.9">4</text>
<text x="167" y="140.9">11</text>
</g>
<g font-size="1.3" fill="#0000c2">
<text x="271.4" y="24.9">1st Chip</text>
<text x="271.2" y="49">2nd Chip</text>
<text x="272.6" y="71.8">3rd Chip</text>
<text x="273.9" y="94.7">4th Chip</text>
<text x="32.7" y="125.2">1st Chip</text>
<text x="73" y="125.2">2nd Chip</text>
<text x="116.4" y="125.2">3rd Chip</text>
<text x="158.3" y="125.2">4th Chip</text>
</g>
</svg>
